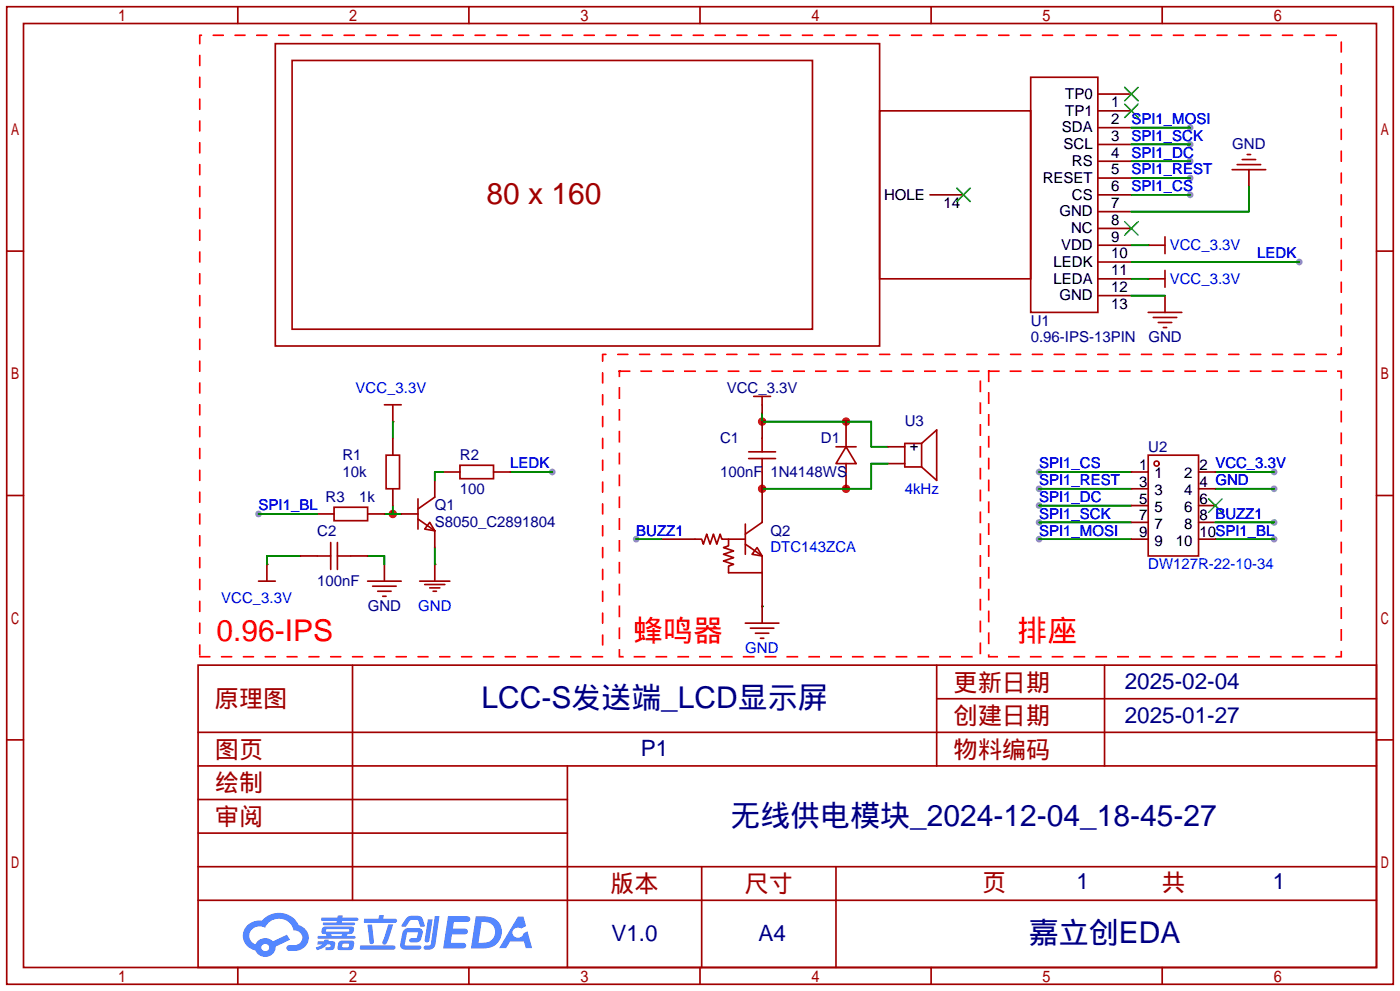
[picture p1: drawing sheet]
<svg xmlns="http://www.w3.org/2000/svg" width="212mm" height="150mm" viewBox="0 0 212 150" stroke-linecap="round" stroke-linejoin="round" font-family="sans-serif">
<g fill="#999">
<circle cx="180.1" cy="19.3" r=".51"/>
<circle cx="180.1" cy="21.8" r=".51"/>
<circle cx="180.1" cy="24.4" r=".51"/>
<circle cx="180.1" cy="26.9" r=".51"/>
<circle cx="180.1" cy="29.5" r=".51"/>
<circle cx="196.6" cy="39.6" r=".51"/>
<circle cx="39.1" cy="77.7" r=".51"/>
<circle cx="83.6" cy="71.4" r=".51"/>
<circle cx="192.8" cy="73.9" r=".51"/>
<circle cx="157.2" cy="71.4" r=".51"/>
<circle cx="157.2" cy="73.9" r=".51"/>
<circle cx="157.2" cy="76.5" r=".51"/>
<circle cx="157.2" cy="79" r=".51"/>
<circle cx="157.2" cy="81.5" r=".51"/>
<circle cx="192.8" cy="81.5" r=".51"/>
<circle cx="192.8" cy="71.4" r=".51"/>
<circle cx="96.3" cy="81.5" r=".51"/>
<circle cx="192.8" cy="79" r=".51"/>
</g>
<g fill="none" stroke="#a10000" stroke-width=".25">
<path d="M1 1h209.8v147.8h-209.8zM3.6 3.6h204.7v142.7h-204.7zM36 1v2.6M71 1v2.6M105.9 1v2.6M140.9 1v2.6M175.9 1v2.6M1 38h2.6M208.3 38h2.5M1 74.9h2.6M208.3 74.9h2.5M1 111.9h2.6"/>
<path d="M30 100.6h178.3v45.7h-178.3zM30 115.8h178.3M30 110.7h178.3M53.3 100.6v35.5M85.9 115.8v30.5M141.7 100.6v15.2M141.7 105.7h66.6M167.1 100.6v15.2M208.3 111.9h2.5M30 120.9h55.9M30 136.1h178.3M30 131.1h178.3"/>
<path d="M30 126h55.9M106.2 131.1v15.2M126.5 131.1v15.2M36 146.3v2.5M71 146.3v2.5M105.9 146.3v2.5M140.9 146.3v2.5M175.9 146.3v2.5"/>
</g>
<g fill="#5487ff">
<path d="M67.8 138.6h2.1a.97 .97 0 0 1 1.3 .4 .53 .53 0 0 1-.7 .4h-1.8l-.2 1h1.9a.43 .43 0 0 1 .4 .5 .43 .43 0 0 1-.5 .4h-1.9l-.2 1.3h1.2a.9 .9 0 0 1 1.1 .4v.2l-.4 .2h-3z"/>
<path d="M78.4 138.6h.8l.4 1.4-.7 .4a.82 .82 0 0 0-1.2 .1 .82 .82 0 0 0 .1 1.2 .82 .82 0 0 0 1.1-.1l.3-.5 .6-.3 .7 2.6h-.9l-.3-1h-2.1l-.6 1h-1.1z"/>
<path d="M64.7 139h.8l-.5 3.2a.36 .36 0 0 1-.4 .3 .36 .36 0 0 1-.3-.3z"/>
<path d="M65.8 138.5h.7l-.6 4.3a1.13 1.13 0 0 1-1.8 .6l.2-.4h.7l.2-.2z"/>
<path d="M61.5 138.8l.6-.3h1a.77 .77 0 0 1 .9 .5l.3 1-.2 .1h-.5l-.4-1h-.9a1.16 1.16 0 0 0-.8 .9l-.1 .1h-.5l-.2-.1z"/>
<path d="M61.1 140.7l.5-.3 1.7-.1a.66 .66 0 0 1 .6 1l-.1 .4a.81 .81 0 0 1-.9 .8h-.7a.32 .32 0 0 1-.3-.4 .32 .32 0 0 1 .4-.2l.7-.1 .3-.8h-1.7l-.3 1.9 2.1 .1a.32 .32 0 0 1 .3 .3 .32 .32 0 0 1-.3 .3h-2.3l-.5-.3-.1-.5 .4-1.8z"/>
<path d="M54.5 143h5a.33 .33 0 0 1 .3 .3 .33 .33 0 0 1-.3 .3h-4.9l-.2-.1z"/>
<path d="M58.8 139.8h.7l-1 2.9a.36 .36 0 0 1-.4 .1 .36 .36 0 0 1-.3-.3z"/>
<path d="M55.6 139.8h.7l.3 2.6a.34 .34 0 0 1-.3 .4 .34 .34 0 0 1-.4-.3z"/>
<path d="M55.1 138.9h2.2v-.4l.2-.1h.6l-.1 .5h1.8a.32 .32 0 0 1 .3 .4 .32 .32 0 0 1-.4 .3h-4.5l-.1-.2z"/>
<path d="M48.1 142.3h.9l.1-.2h.7l-.1 .2 .9 .1a.92 .92 0 0 1-.3 1.2l-1 .1v-.4h.4l.3-.2v-.2l-.5-.1-.5 .4-1 .5-.2-.4 1-.5h-.8z"/>
<path d="M48.6 138.8h2.5v-.3l.8-.1-.1 .4h2.2l.2 .1v.2l-.2 .2h-2.3v.2h1.8l.2 .1v.1l-.2 .2h-4.5l-.2-.1 .1-.3h2l.1-.2h-2.3l-.1-.2z"/>
<path d="M72 138.6l-.7 4.8a9.2 9.2 0 0 0 2.9-.1 2.41 2.41 0 0 0 1.7-2.8 2.41 2.41 0 0 0-2.6-1.9zM72.9 139.4a1.61 1.61 0 0 1 2 1.5 1.61 1.61 0 0 1-1.8 1.7h-.7z"/>
<path d="M48.8 140.3a.7 .7 0 0 0 0 .9l.5 .1 .1 .2h-1.3v.4l5.5 .1 .2-.2v-.2l-.2-.1h-1.2l.2-.2a.7 .7 0 0 0 .8-.3 .7 .7 0 0 0 0-.8l-4.1-.1zM49.4 140.5h3.3l.2 .1-.1 .2-.1 .1h-3.2l-.2-.2zM50.1 141.3h1.7l-.2 .2h-1.4z"/>
<path d="M51.3 142.4a1.05 1.05 0 0 0-.1 1.2 2.91 2.91 0 0 0 2.2-.1 .98 .98 0 0 0 0-1.2l-1.6-.1zM51.9 142.7h.9a.4 .4 0 0 1-.2 .6l-.8-.1z"/>
<path d="M37.5 139.9a2.23 2.23 0 0 0-.7 2.3 2.23 2.23 0 0 0 1.8 1.5 1.58 1.58 0 0 0 1.8 1 1.58 1.58 0 0 0 1.3-1.5l2.2-1.1-.5-.7-2.1 1a1.65 1.65 0 0 0-2.7 .4 1.43 1.43 0 0 1-.8-1.8 1.43 1.43 0 0 1 1.8-.9l.5 .2a2.3 2.3 0 0 1 2.3-1.4 2.3 2.3 0 0 1 2.1 1.8 1.12 1.12 0 0 1 1.2 1 1.12 1.12 0 0 1-1.1 1.2h-.7a.45 .45 0 0 0-.6 .4 .45 .45 0 0 0 .5 .5 2.36 2.36 0 0 0 2.9-2 2 2 0 0 0-1.5-1.9 3.3 3.3 0 0 0-5.6-.7h-.3a2.66 2.66 0 0 0-1.8 .7zM39.6 143.3a.57 .57 0 0 1 1.1 0 .57 .57 0 0 1-1.1 0z"/>
</g>
<g fill="none" stroke="#870000" stroke-width=".25">
<path d="M166.1 14.2h5.1M166.1 16.8h5.1M166.1 19.3h5.1M140.7 29.5h5.1M166.1 21.8h5.1M166.1 24.4h5.1M166.1 26.9h5.1M166.1 29.5h5.1M166.1 32h5.1M166.1 34.5h5.1M166.1 37.1h5.1M166.1 39.6h5.1"/>
<path d="M173.7 37.1h.1M189 25.7v2.5M166.1 42.2h5.1M166.1 44.7h5.1M59.4 63.8h.1M65.8 85.3h.1"/>
</g>
<path d="M170.2 13.2l2 2M170.2 15.7l2 2.1M172.2 13.2l-2 2M172.2 15.7l-2 2.1M144.8 28.4l2 2.1M146.8 28.4l-2 2.1M170.2 33.5l2 2.1M172.2 33.5l-2 2.1" fill="none" stroke="#3c3" stroke-width=".25"/>
<g fill="none" stroke="#a10000" stroke-width=".25">
<path d="M41.7 6.6h91.4v45.7h-91.4zM44.2 9.1h78.7v40.7h-78.7zM133.1 16.8h22.9v25.4h-22.9zM156 11.7h10.1v35.5h-10.1zM173.7 37.1h2.6M176.3 35.8v2.6M186.4 25.7h5.1M187.2 24.9h3.6M188 24.1h2M188.7 23.4h.5M58.2 61.2h2.5M59.4 61.2v2.6"/>
<path d="M63.5 87.9h4.6M64.3 88.4h3M65 88.9h1.5M65.5 89.4h.5M65.8 85.3v2.6"/>
</g>
<path d="M171.2 19.3h8.9M171.2 21.8h8.9M171.2 24.4h8.9M171.2 26.9h8.9M171.2 29.5h8.9M171.2 37.1h2.5M189 28.2v3.8h-17.8" fill="none" stroke="#008700" stroke-width=".25"/>
<g fill="#c00">
<circle cx="59.4" cy="77.7" r=".63"/>
<circle cx="128" cy="63.8" r=".63"/>
<circle cx="115.3" cy="63.8" r=".63"/>
<circle cx="115.3" cy="73.9" r=".63"/>
<circle cx="128" cy="73.9" r=".63"/>
</g>
<g fill="none" stroke="#008700" stroke-width=".25">
<path d="M171.2 39.6h25.4M171.2 42.2h2.5M171.2 44.7h5.1M39.1 77.7h8.9M58.2 77.7h2.5M59.4 63.8v2.5M59.4 76.5v1.2M67.1 71.4h-1.3v1.2M77.2 71.4h6.4M115.3 62.5v1.3h16.5v3.8h2.6M134.4 70.1h-2.6v3.8h-16.5M157.2 71.4h14"/>
<path d="M157.2 73.9h14M157.2 76.5h14M157.2 79h14M183.9 71.4h8.9M183.9 73.9h8.9M183.9 79h8.9M45.5 84.1h-5.1v1.2M55.6 84.1h2.6v1.2M65.8 82.8v2.5M96.3 81.5h3.8M115.3 91.7h.1M157.2 81.5h14"/>
<path d="M183.9 81.5h8.9"/>
</g>
<g fill="none" stroke="#a10000" stroke-width=".25">
<path d="M114 59.9h2.6M115.3 59.9v1.3M173.7 42.2h2.6M173.7 47.2h5.1M174.5 48h3.6M175.3 48.8h2M176 49.5h.5M176.3 40.9v2.5M50.5 76.7h5.1v2h-5.1zM58.4 68.8h2.1v5.1h-2.1zM63.2 78.5l2.6 1.8M63.2 75.4v4.6"/>
<path d="M65 79l.8 1.3-1.5-.3zM65.8 75.2l-2.6 1.8M69.6 70.4h5.1v2h-5.1zM112.8 79.2v4.6M113.3 68.3h4M113.3 69.3h4M115.3 66.3v2M115.3 69.3v2.1M115.3 79l-2.5 1.8M126.5 67.6h3M128 67.6l1.5 2.5h-3zM139.4 67.1l2.3-2.1v7.6l-2.3-2"/>
<path d="M139.4 67.1v3.5M139.4 67.1h-2.5v3.5h2.5M173.7 68.8h7.7v15.3h-7.7zM39.1 87.9h2.6M40.4 85.3v2.6M48 84.1h2M50 82v4.1M51.1 82v4.1M51.1 84.1h2M55.6 87.9h5.1M56.4 88.6h3.5M57.1 89.4h2.1"/>
<path d="M57.9 90.2h.5M105.2 81.5h1l.2 .8 .5-1.5 .5 1.5 .5-1.5 .6 1.5 .5-1.5 .2 .7h3.6M110.2 81.5v1l-.7 .3 1.5 .5-1.5 .5 1.5 .5-1.5 .5 1.5 .5-.8 .3v1h5.1v-2.5l-2.5-1.8M112.8 94.2h5.1M113.5 95h3.6M114.3 95.8h2M114.6 82.8l.7 1.3-1.5-.3zM115.1 96.5h.5"/>
<circle cx="175" cy="70.1" r=".38"/>
</g>
<g fill="none" stroke="#870000" stroke-width=".25">
<path d="M173.7 42.2h.1M176.3 44.7v2.5M48 77.7h2.5M55.6 77.7h2.6M59.4 66.3v2.5M59.4 73.9v2.6M60.7 77.7h2.5M65.8 72.6v2.6M67.1 71.4h2.5M74.7 71.4h2.5M115.3 61.2v1.3M115.3 63.8v2.5"/>
<path d="M115.3 71.4v7.6M128 63.8v3.8M128 70.1v3.8M134.4 67.6h2.5M134.4 70.1h2.5M171.2 71.4h2.5M171.2 73.9h2.5M171.2 79h2.5M171.2 76.5h2.5M181.4 71.4h2.5M181.4 73.9h2.5M181.4 79h2.5"/>
<path d="M181.4 76.5h2.5M40.4 85.3h.1M45.5 84.1h2.5M53.1 84.1h2.5M58.2 85.3v2.6M65.8 80.3v2.5M100.1 81.5h5.1M115.3 86.6v7.6M171.2 81.5h2.5M181.4 81.5h2.5"/>
</g>
<path d="M182.9 75.4l2 2.1M184.9 75.4l-2 2.1" fill="none" stroke="#3c3" stroke-width=".25"/>
<path d="M93.7 56.1h54.6v43.2h-54.6zM149.6 56.1h53.3v43.2h-53.3zM30.2 99.3h61v-45.7h111.7v-48.3h-172.7v94" fill="none" stroke="#f00" stroke-width=".25" stroke-dasharray="1.5 1.8"/>
<text font-size="4.5" fill="#a00000" x="73.6" y="30.9">80 x 160</text>
<g font-size="4.5" fill="#f00">
<text x="32.8" y="97">0.96-IPS</text>
<text x="95.8" y="97">蜂鸣器</text>
<text x="154" y="97">排座</text>
</g>
<g font-size="4.5" fill="#000080">
<text x="72.9" y="107.1">LCC-S发送端_LCD显示屏</text>
<text x="110.5" y="124.9">无线供电模块_2024-12-04_18-45-27</text>
<text x="155.7" y="142.7">嘉立创EDA</text>
</g>
<g font-size="3.7" fill="#a00000">
<text x="32.5" y="107">原理图</text>
<text x="144.3" y="104.4">更新日期</text>
<text x="144.3" y="109.5">创建日期</text>
<text x="32.5" y="119.7">绘制</text>
<text x="32.5" y="114.6">图页</text>
<text x="144.3" y="114.6">物料编码</text>
<text x="32.5" y="124.8">审阅</text>
<text x="92.4" y="134.9">版本</text>
<text x="112.7" y="134.9">尺寸</text>
<text x="148.6" y="134.7">页</text>
<text x="175.8" y="134.7">共</text>
</g>
<g font-size="3.4" fill="#000080">
<text x="170.2" y="104.2">2025-02-04</text>
<text x="170.2" y="109.3">2025-01-27</text>
<text x="97" y="114.4">P1</text>
<text x="162.9" y="134.4">1</text>
<text x="192.6" y="134.4">1</text>
<text x="92.5" y="142.3">V1.0</text>
<text x="114.8" y="142.3">A4</text>
</g>
<g font-size="2.3">
<text x="161.2" y="15">TP0</text>
<text x="161.2" y="17.5">TP1</text>
<text x="168.1" y="16.2">1</text>
<text x="160.7" y="20">SDA</text>
<text x="160.9" y="22.6">SCL</text>
<text x="168.1" y="18.8">2</text>
<text x="168.1" y="21.3">3</text>
<text x="168.1" y="23.8">4</text>
<text x="157.8" y="27.7">RESET</text>
<text x="162.2" y="25.1">RS</text>
<text x="168.1" y="26.4">5</text>
<text x="168.1" y="28.9">6</text>
<text x="133.8" y="30.2">HOLE</text>
<text x="142.7" y="31.5">14</text>
<text x="160.3" y="32.7">GND</text>
<text x="162.1" y="35.3">NC</text>
<text x="162.2" y="30.2">CS</text>
<text x="168.1" y="31.5">7</text>
<text x="168.1" y="34">8</text>
<text x="159.4" y="40.4">LEDK</text>
<text x="160.6" y="37.8">VDD</text>
<text x="168.1" y="36.5">9</text>
<text x="168.1" y="39.1">10</text>
<text x="168.1" y="41.6">11</text>
<text x="159.4" y="42.9">LEDA</text>
<text x="160.3" y="45.4">GND</text>
<text x="168.1" y="44.2">12</text>
<text x="168.1" y="46.7">13</text>
<text x="137.7" y="68.3">+</text>
<text x="172.3" y="71.1">1</text>
<text x="181.5" y="71.1">2 VCC_3.3V</text>
<text x="172.3" y="73.6">3</text>
<text x="172.3" y="76.1">5</text>
<text x="174.7" y="72.3">1</text>
<text x="174.7" y="74.9">3</text>
<text x="174.7" y="77.4">5</text>
<text x="179.2" y="77.4">6</text>
<text x="179.2" y="74.9">4</text>
<text x="179.2" y="72.3">2</text>
<text x="181.5" y="76.1">6</text>
<text x="181.5" y="73.6">4 GND</text>
<text x="172.3" y="78.7">7</text>
<text x="172.3" y="81.2">9</text>
<text x="174.7" y="80">7</text>
<text x="174.7" y="82.5">9</text>
<text x="177.9" y="82.5">10</text>
<text x="179.2" y="80">8</text>
<text x="181.5" y="81.2">10SPI1_BL</text>
<text x="181.5" y="78.7">8 BUZZ1</text>
</g>
<g font-size="2.3" fill="#00f">
<text x="171.2" y="18.8">SPI1_MOSI</text>
<text x="171.2" y="21.3">SPI1_SCK</text>
<text x="171.2" y="23.8">SPI1_DC</text>
<text x="171.2" y="26.4">SPI1_REST</text>
<text x="171.2" y="28.9">SPI1_CS</text>
<text x="177" y="37.8">VCC_3.3V</text>
<text x="190.2" y="39.1">LEDK</text>
<text x="177" y="42.9">VCC_3.3V</text>
<text x="53.8" y="59.4">VCC_3.3V</text>
<text x="77.2" y="70.8">LEDK</text>
<text x="157.2" y="70.8">SPI1_CS</text>
<text x="39.1" y="77.2">SPI1_BL</text>
<text x="136.9" y="74.6">4kHz</text>
<text x="157.2" y="73.4">SPI1_REST</text>
<text x="157.2" y="75.9">SPI1_DC</text>
<text x="96.3" y="81">BUZZ1</text>
<text x="116.6" y="83.5">DTC143ZCA</text>
<text x="157.2" y="78.5">SPI1_SCK</text>
<text x="157.2" y="81">SPI1_MOSI</text>
<text x="173.7" y="86.1">DW127R-22-10-34</text>
<text x="33.5" y="91.2">VCC_3.3V</text>
<text x="63.3" y="92.4">GND</text>
<text x="112.8" y="98.8">GND</text>
</g>
<g font-size="2.3" fill="#000080">
<text x="186.5" y="22.6">GND</text>
<text x="156" y="49.2">U1</text>
<text x="156" y="51.8">0.96-IPS-13PIN</text>
<text x="173.8" y="51.8">GND</text>
<text x="110" y="59.4">VCC_3.3V</text>
<text x="136.9" y="64.5">U3</text>
<text x="51.8" y="69.6">R1</text>
<text x="69.6" y="69.6">R2</text>
<text x="109" y="67">C1</text>
<text x="124.2" y="67">D1</text>
<text x="173.7" y="68.3">U2</text>
<text x="49.3" y="75.9">R3</text>
<text x="51.8" y="72.1">10k</text>
<text x="54.4" y="75.9">1k</text>
<text x="65.8" y="77.2">Q1</text>
<text x="69.6" y="74.6">100</text>
<text x="109" y="72.1">100nF</text>
<text x="116.6" y="72.1">1N4148WS</text>
<text x="48" y="81">C2</text>
<text x="65.8" y="79.7">S8050_C2891804</text>
<text x="116.6" y="81">Q2</text>
<text x="48" y="88.6">100nF</text>
<text x="55.6" y="92.4">GND</text>
</g>
</svg>
